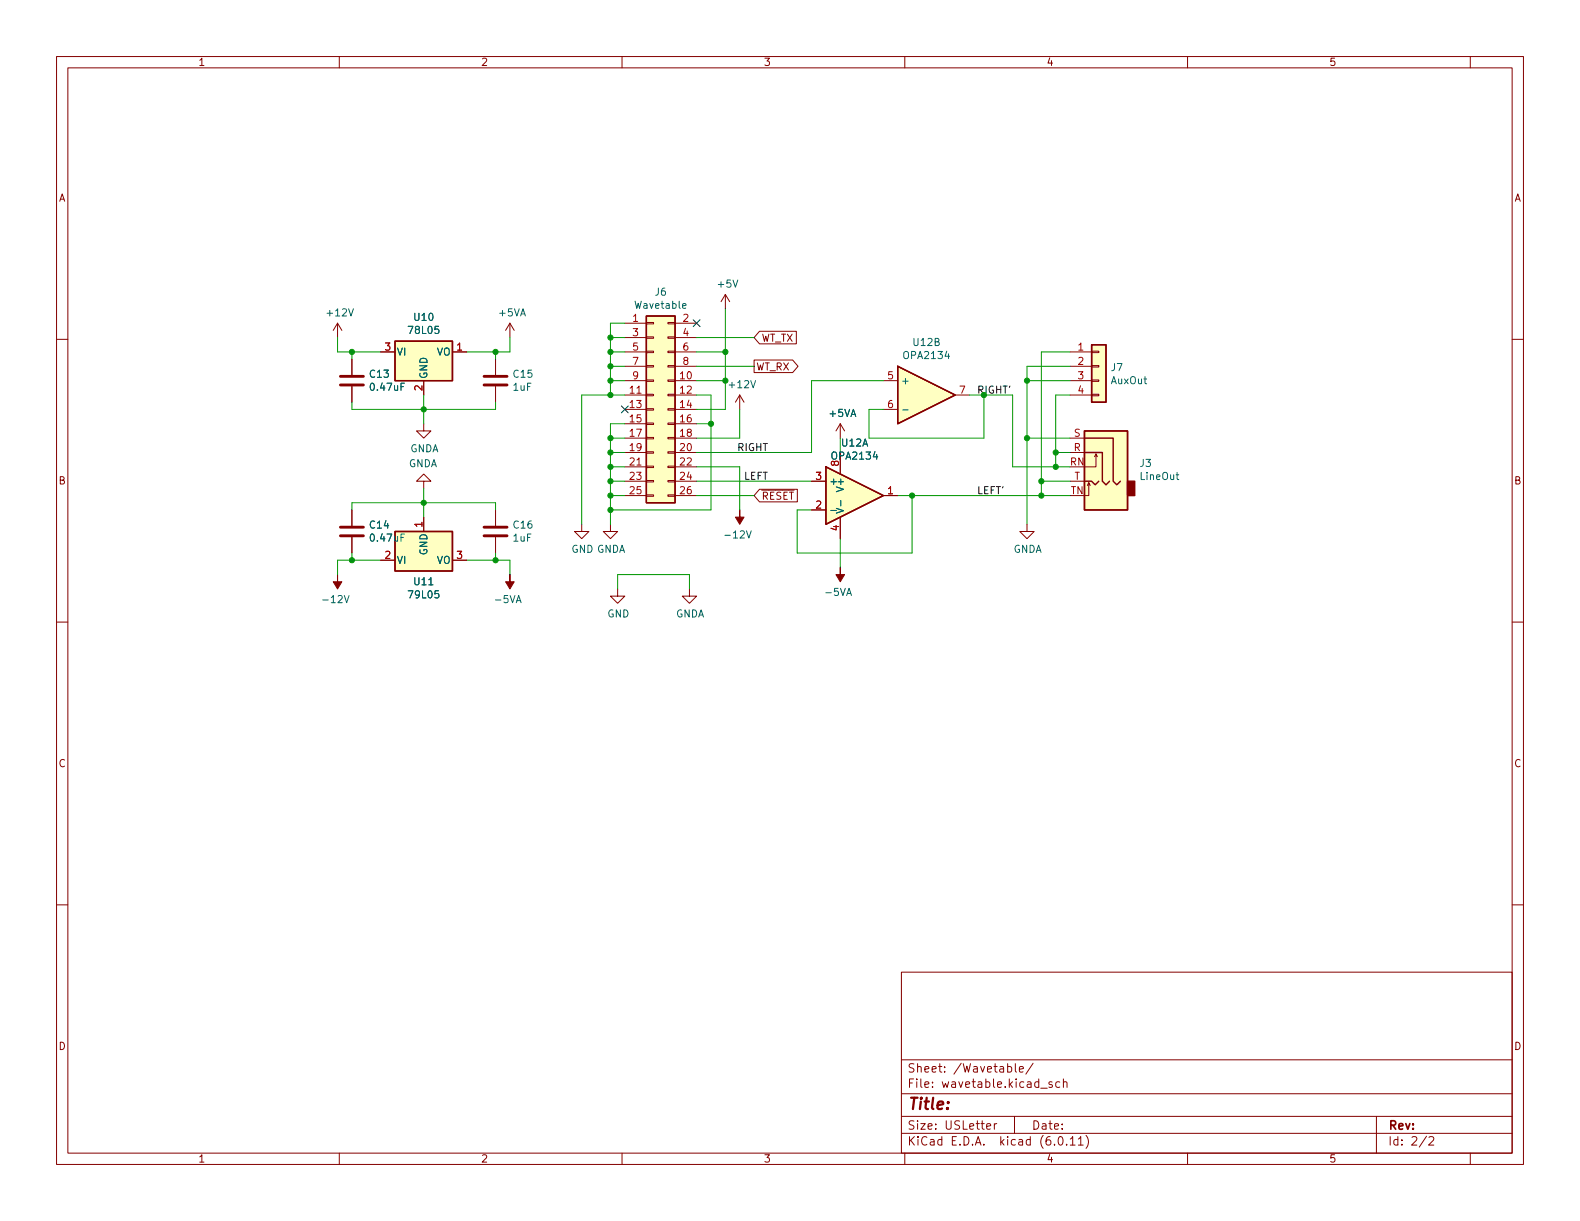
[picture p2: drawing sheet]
<svg xmlns="http://www.w3.org/2000/svg" width="279mm" height="216mm" viewBox="0 0 279 216" stroke-linecap="round" stroke-linejoin="round" font-family="sans-serif">
<g fill="none" stroke="#840000" stroke-width=".18">
<path d="M10 10h259.4v195.9h-259.4zM12 12h255.4v191.9h-255.4zM60 10v2M110 10v2M160 10v2M210 10v2M260 10v2M10 60h2M59.7 57.2l-.8 1.2M59.7 57.2v2.5M59.7 57.2l.8 1.2M90.2 57.2l-.8 1.2"/>
<path d="M90.2 57.2v2.5M90.2 57.2l.7 1.2M110.5 57.2h3.8M110.5 59.7h3.8M114.3 59.6h1.3v.2h-1.3zM114.3 57h1.3v.3h-1.3zM118.1 59.6h1.3v.2h-1.3zM118.1 57h1.3v.3h-1.3zM119.4 57.2h3.8M119.4 59.7h3.8M128.3 52.1l-.8 1.2M128.3 52.1v2.5"/>
<path d="M128.3 52.1l.7 1.2M134.3 58.6h6.5v2.2h-6.5l-1-1.1zM267.4 60h2M62.2 63.5v2.8M62.2 68.3v2.8M67.3 62.2h2.5M74.9 74.9v1.3h1.3l-1.3 1.3-1.2-1.3h1.2M74.9 67.3v2.6M80 62.2h2.5M87.6 63.5v2.8M87.6 68.3v2.8M110.5 62.2h3.8"/>
<path d="M110.5 64.8h3.8M110.5 67.3h3.8M110.5 69.9h3.8M110.5 72.4h3.8M110.5 74.9h3.8M110.5 77.5h3.8M114.3 79.9h1.3v.2h-1.3zM114.3 77.3h1.3v.3h-1.3zM114.3 74.8h1.3v.3h-1.3zM114.3 72.3h1.3v.2h-1.3zM114.3 69.7h1.3v.3h-1.3zM114.3 67.2h1.3v.2h-1.3z"/>
<path d="M114.3 64.6h1.3v.3h-1.3zM114.3 62.1h1.3v.3h-1.3zM118.1 79.9h1.3v.2h-1.3zM118.1 77.3h1.3v.3h-1.3zM118.1 74.8h1.3v.3h-1.3zM118.1 72.3h1.3v.2h-1.3zM118.1 69.7h1.3v.3h-1.3zM118.1 67.2h1.3v.2h-1.3zM118.1 64.6h1.3v.3h-1.3zM118.1 62.1h1.3v.3h-1.3zM119.4 62.2h3.8M119.4 64.8h3.8"/>
<path d="M119.4 67.3h3.8M119.4 69.9h3.8M119.4 72.4h3.8M119.4 74.9h3.8M119.4 77.5h3.8M130.8 69.9l-.8 1.2M130.8 69.9v2.5M130.8 69.9l.8 1.2M133.3 63.7h6.9l.9 1.1-.9 1.1h-6.9zM148.6 74.9l-.8 1.3M148.6 74.9v2.6M148.6 74.9l.8 1.3"/>
<path d="M156.2 67.3h2.5M156.2 72.4h2.5M168.9 69.9h2.5M189.2 62.2h3.8M189.2 64.8h3.8M189.2 67.3h3.8M189.2 69.9h3.8M189.2 77.5h2.6M193 69.7h1.3v.3h-1.3zM193 67.2h1.3v.2h-1.3zM193 64.6h1.3v.3h-1.3zM193 62.1h1.3v.3h-1.3z"/>
<path d="M62.2 90.2v2.8M62.2 95v2.8M67.3 99.1h2.5M74.9 85.1h1.3l-1.3-1.3-1.2 1.3h1.2v1.3M74.9 91.4v2.6M80 99.1h2.5M87.6 90.2v2.8M87.6 95v2.8M102.9 92.7v1.3h1.2l-1.2 1.3-1.3-1.3h1.3M107.9 92.7v1.3h1.3l-1.3 1.3-1.2-1.3h1.2M110.5 87.6h3.8M110.5 85.1h3.8"/>
<path d="M110.5 80h3.8M110.5 82.6h3.8M114.3 87.5h1.3v.3h-1.3zM114.3 85h1.3v.2h-1.3zM114.3 82.4h1.3v.3h-1.3zM118.1 87.5h1.3v.3h-1.3zM118.1 85h1.3v.2h-1.3zM118.1 82.4h1.3v.3h-1.3zM119.4 87.6h3.8M119.4 85.1h3.8M119.4 80h3.8M119.4 82.6h3.8"/>
<path d="M134.3 86.5h6.7v2.2h-6.7l-1-1.1zM134.7 86.7h5.7M143.5 90.2h2.5M143.5 85.1h2.5M148.6 80v3.8M148.6 91.4v3.9M156.2 87.6h2.5M181.6 92.7v1.3h1.3l-1.3 1.3-1.3-1.3h1.3M189.2 85.1h2.6M189.2 80h2.6M192.5 85.3l-.2 .6M192.8 85.9l-.3-.6v2.3h-.7"/>
<path d="M193.8 80.3l-.3 .5M194.1 80.8l-.3-.5v2.3h-2M10 110h2M109.2 104.1v1.3h1.3l-1.3 1.3-1.3-1.3h1.3M121.9 104.1v1.3h1.3l-1.3 1.3-1.3-1.3h1.3M267.4 110h2M10 160h2M267.4 160h2M159.4 171.9h108v32h-108zM159.4 197.4h108M159.4 193.4h108M159.4 187.4h108"/>
<path d="M164.9 192.1v.2M164.9 191.4v.1M167 189.4v.2M167 188.7v.1M176.3 198.7h-.3l-.2 .3M179.4 197.4v3M180.3 189.1l.7-.2-.1-.2-.4-.1-.2 .2v.7h.6M182.7 188l-1.3 1.9M187.4 191.4l-.4-.1-.3 .3v.4l.1 .2h.6M188 191.4l.3-.1 .3 .1 .1 .9M188 190.8v1.5M243.4 197.4v6.5"/>
<path d="M60 203.9v2M110 203.9v2M159.4 200.4h108M160 203.9v2M192 200.8a1.72 1.72 0 0 1 0 2.2M210 203.9v2M252.7 201.1l.6-.1 .2 .1v.3l-.9 1.1h.9M260 203.9v2"/>
</g>
<g fill="#ffffc2" stroke="#ffffc2" stroke-width=".18">
<path d="M146 82.6l10.2 5-10.2 5.1z"/>
<path d="M193 61h2.6v10.1h-2.6z"/>
<path d="M114.3 55.9h5.1v33h-5.1z"/>
<path d="M69.8 60.3h10.2v7h-10.2z"/>
<path d="M69.8 94h10.2v7h-10.2z"/>
<path d="M191.8 76.2h7.6v14h-7.6z"/>
<path d="M158.7 64.8l10.2 5.1-10.2 5z"/>
</g>
<path d="M114.3 55.9h5.1v33h-5.1zM69.8 60.3h10.2v7h-10.2zM158.7 64.8l10.2 5.1-10.2 5zM191.8 76.2h7.6v14h-7.6zM191.8 77.5h5v7.6l.7 .6 .6-.6M193 61h2.6v10.1h-2.6zM69.8 94h10.2v7h-10.2zM146 82.6l10.2 5-10.2 5.1zM191.8 85.1h1.2l.7 .6 .6-.6M191.8 80h3.1v5.1l.7 .6 .6-.6" fill="none" stroke="#840000" stroke-width=".25"/>
<g fill="none" stroke="#006464" stroke-width=".18">
<path d="M61.6 54.6l.5 1.3 .4-1.3M77.6 57.7h-.6l-.1 .6 .2-.1h.4l.1 .2v.4l-.2 .2-.5-.2M120.7 54.1l.6-.1v-.3h-.4l-.2 .2 .1 .6h.5M129.6 49.5l.4 1.3 .5-1.3M70.9 68.4h.4M71.5 67.8h-.6v1.2M132.8 67.3l.4 1.3 .4-1.3M154.7 79.9l-.3 .9h.8M159.6 72.5h1M167.4 62.1l-.3 .9h.8M167.7 62.6v.8M70.9 95h.4"/>
<path d="M71.5 94.4h-.6v1.3M132 93.9l.4 1.2 .4-1.2M146.9 90.3h1M148.7 88.5v1M155 80.3v.9M208 84h.5M208.2 83.5v1.1l.3 .2M60.9 105.3l.4 1.3 .4-1.3M75.8 103.4h.8M77.6 104.5h-.6l-.1 .6 .2-.2 .4 .1 .1 .2v.4l-.2 .1-.5-.1M91.3 106.6l.4-1.3 .4 1.3M91.4 106.2h.6"/>
<path d="M149.7 105.3l.4-1.3 .5 1.3M149.8 104.9h.6"/>
</g>
<g fill="#840000" stroke="#840000" stroke-width=".18">
<path d="M59.7 101.6v1.3h.8l-.8 1.2-.8-1.2h.8z"/>
<path d="M130.8 90.2v1.2h.8l-.8 1.3-.8-1.3h.8z"/>
<path d="M148.6 100.3v1.3h.8l-.8 1.3-.8-1.3h.8z"/>
<path d="M90.2 101.6v1.3h.7l-.7 1.2-.8-1.2h.8z"/>
</g>
<path d="M112.6 69.5h.8M112.6 82.2h.8" fill="none" stroke="#a90000" stroke-width=".18"/>
<path d="M60.2 68.1h4.1M60.2 66.5h4.1M85.6 68.1h4.1M85.6 66.5h4.1M60.2 94.7h4.1M60.2 93.2h4.1M85.6 94.7h4.1M85.6 93.2h4.1" fill="none" stroke="#840000" stroke-width=".51"/>
<path d="M199.4 85.1h1.3v2.5h-1.3z" fill="#840000" stroke="#840000" stroke-width=".25"/>
<g fill="none" stroke="#009600" stroke-width=".18">
<path d="M59.7 59.7v2.5h7.6M90.2 59.7v2.5h-7.7M107.9 59.7h2.6M110.5 57.2h-2.6v12.7M123.2 59.7h10.1M128.3 54.6v17.8h-5.1M62.2 71.1v1.3h25.4v-1.3M62.2 62.2v1.3M74.9 69.9v5M87.6 62.2v1.3M107.9 67.3h2.6M107.9 64.8h2.6"/>
<path d="M107.9 77.5h2.6M107.9 62.2h2.6M110.5 74.9h-2.6v17.8M110.5 69.9h-7.6v22.8M123.2 67.3h5.1M123.2 64.8h10.1M123.2 69.9h2.5v20.3h-17.8M123.2 62.2h5.1M123.2 74.9h2.5M130.8 72.4v5.1h-7.6M148.6 77.5v2.5M156.2 67.3h-12.7v12.7h-20.3"/>
<path d="M171.4 69.9h7.7v12.7h10.1M174 69.9v7.6h-20.3v-5.1h2.5M181.6 67.3h7.6M181.6 77.5h7.6M189.2 64.8h-7.6v27.9M189.2 62.2h-5.1v25.4M189.2 69.9h-2.5v12.7M62.2 90.2v-1.3h25.4v1.3M62.2 97.8v1.3M67.3 99.1h-7.6v2.5M74.9 86.4v5M82.5 99.1h7.7v2.5"/>
<path d="M87.6 97.8v1.3M107.9 82.6h2.6M107.9 85.1h2.6M107.9 87.6h2.6M107.9 80h2.6M123.2 82.6h7.6v7.6M123.2 85.1h20.3M123.2 87.6h10.1M148.6 95.3v5M158.7 87.6h30.5M161.3 87.6v10.2h-20.3v-7.6h2.5M184.1 85.1h5.1"/>
<path d="M186.7 80h2.5M109.2 104.1v-2.5h12.7v2.5"/>
</g>
<path d="M122.6 56.5l1.2 1.3M123.8 56.5l-1.2 1.3M109.9 71.8l1.2 1.2M111.1 71.8l-1.2 1.2" fill="none" stroke="#000084" stroke-width=".18"/>
<g fill="#009600" stroke="#009600" stroke-width=".18">
<circle cx="107.9" cy="59.7" r=".46"/>
<circle cx="107.9" cy="62.2" r=".46"/>
<circle cx="107.9" cy="64.8" r=".46"/>
<circle cx="125.7" cy="74.9" r=".46"/>
<circle cx="107.9" cy="87.6" r=".46"/>
<circle cx="107.9" cy="67.3" r=".46"/>
<circle cx="107.9" cy="69.9" r=".46"/>
<circle cx="128.3" cy="62.2" r=".46"/>
<circle cx="128.3" cy="67.3" r=".46"/>
<circle cx="161.3" cy="87.6" r=".46"/>
<circle cx="62.2" cy="99.1" r=".46"/>
<circle cx="74.9" cy="88.9" r=".46"/>
<circle cx="74.9" cy="72.4" r=".46"/>
<circle cx="62.2" cy="62.2" r=".46"/>
<circle cx="87.6" cy="62.2" r=".46"/>
<circle cx="174" cy="69.9" r=".46"/>
<circle cx="181.6" cy="67.3" r=".46"/>
<circle cx="184.1" cy="87.6" r=".46"/>
<circle cx="184.1" cy="85.1" r=".46"/>
<circle cx="186.7" cy="80" r=".46"/>
<circle cx="181.6" cy="77.5" r=".46"/>
<circle cx="186.7" cy="82.6" r=".46"/>
<circle cx="107.9" cy="77.5" r=".46"/>
<circle cx="107.9" cy="82.6" r=".46"/>
<circle cx="107.9" cy="80" r=".46"/>
<circle cx="107.9" cy="85.1" r=".46"/>
<circle cx="87.6" cy="99.1" r=".46"/>
<circle cx="107.9" cy="90.2" r=".46"/>
</g>
<text font-size="2.8" fill="#840000" x="160.4" y="196.8">Title:</text>
<g font-size="2.1" fill="#840000">
<text x="160.4" y="190.1">Sheet:</text>
<text x="168.6" y="190.1">/Wavetable/</text>
<text x="160.4" y="192.8">File:</text>
<text x="166.8" y="192.8">wavetable.kicad_sch</text>
<text x="160.4" y="203">KiCad</text>
<text x="160.4" y="200.2">Size:</text>
<text x="167.1" y="200.2">USLetter</text>
<text x="168.1" y="203">E.D.A.</text>
<text x="177" y="203">kicad</text>
<text x="182.4" y="200.2">Date:</text>
<text x="184.2" y="203">(6.0.11)</text>
<text x="245.4" y="200.2">Rev:</text>
<text x="245.4" y="203">Id:</text>
<text x="249.5" y="203">2/2</text>
</g>
<g font-size="1.8" fill="#840000">
<text x="35" y="12">1</text>
<text x="85" y="12">2</text>
<text x="135" y="12">3</text>
<text x="185" y="12">4</text>
<text x="235" y="12">5</text>
<text x="10.4" y="36">A</text>
<text x="267.8" y="36">A</text>
<text x="133.7" y="65.9">WT_RX</text>
<text x="134.6" y="60.8">WT_TX</text>
<text x="10.3" y="86">B</text>
<text x="134.6" y="88.7">~{RESET}</text>
<text x="267.7" y="86">B</text>
<text x="10.3" y="136">C</text>
<text x="267.7" y="136">C</text>
<text x="10.3" y="186">D</text>
<text x="267.7" y="186">D</text>
<text x="35" y="205.9">1</text>
<text x="85" y="205.9">2</text>
<text x="135" y="205.9">3</text>
<text x="185" y="205.9">4</text>
<text x="235" y="205.9">5</text>
</g>
<g font-size="1.8" fill="#006464">
<text x="115.7" y="52.7">J6</text>
<text x="126.6" y="51.2">+5V</text>
<text x="57.5" y="56.3">+12V</text>
<text x="71.9" y="59.4">78L05</text>
<text x="73" y="57.1">U10</text>
<text x="88" y="56.3">+5VA</text>
<text x="112" y="55">Wavetable</text>
<text x="70.1" y="63.3">VI</text>
<text x="77.2" y="63.3">VO</text>
<text x="159.5" y="63.9">OPA2134</text>
<text x="161.2" y="61.6">U12B</text>
<text x="196.3" y="66">J7</text>
<text x="65.2" y="67.2">C13</text>
<text x="65.2" y="69.5">0.47uF</text>
<text x="76" y="67.1" transform="rotate(-90 76 67.1)">GND</text>
<text x="90.6" y="67.2">C15</text>
<text x="90.6" y="69.5">1uF</text>
<text x="128.6" y="69">+12V</text>
<text x="159.3" y="68.3">+</text>
<text x="196.3" y="68.3">AuxOut</text>
<text x="146.4" y="74.1">+5VA</text>
<text x="72.2" y="83">GNDA</text>
<text x="72.5" y="80.3">GNDA</text>
<text x="146.8" y="81.6">OPA2134</text>
<text x="148.6" y="79.3">U12A</text>
<text x="201.4" y="82.9">J3</text>
<text x="146.6" y="86.1">+</text>
<text x="149.6" y="87.1" transform="rotate(-90 149.6 87.1)">V+</text>
<text x="201.4" y="85.2">LineOut</text>
<text x="65.2" y="93.8">C14</text>
<text x="90.6" y="93.8">C16</text>
<text x="127.8" y="95.6">-12V</text>
<text x="149.6" y="90.9" transform="rotate(-90 149.6 90.9)">V-</text>
<text x="65.2" y="96.1">0.47uF</text>
<text x="70.1" y="100.1">VI</text>
<text x="76" y="98.3" transform="rotate(-90 76 98.3)">GND</text>
<text x="77.2" y="100.1">VO</text>
<text x="90.6" y="96.1">1uF</text>
<text x="101" y="98.1">GND GNDA</text>
<text x="179.2" y="98.1">GNDA</text>
<text x="56.7" y="107">-12V</text>
<text x="71.9" y="106.2">79L05</text>
<text x="73" y="103.9">U11</text>
<text x="87.2" y="107">-5VA</text>
<text x="145.7" y="105.7">-5VA</text>
<text x="107.3" y="109.6">GND</text>
<text x="119.5" y="109.6">GNDA</text>
</g>
<g font-size="1.8" fill="#a90000">
<text x="111.7" y="56.9">1</text>
<text x="111.7" y="59.4">3</text>
<text x="120.6" y="56.9">2</text>
<text x="120.6" y="59.4">4</text>
<text x="67.9" y="62">3</text>
<text x="80.6" y="62">1</text>
<text x="111.7" y="62">5</text>
<text x="111.7" y="64.5">7</text>
<text x="120.6" y="62">6</text>
<text x="120.6" y="64.5">8</text>
<text x="190.5" y="62">1</text>
<text x="190.5" y="64.5">2</text>
<text x="74.7" y="69.3" transform="rotate(-90 74.7 69.3)">2</text>
<text x="111.1" y="69.6">11</text>
<text x="111.7" y="67.1">9</text>
<text x="120" y="67.1">10</text>
<text x="120" y="69.6">12</text>
<text x="156.8" y="67.1">5</text>
<text x="169.5" y="69.6">7</text>
<text x="190.5" y="67.1">3</text>
<text x="190.5" y="69.6">4</text>
<text x="111.1" y="72.1">13</text>
<text x="111.1" y="74.7">15</text>
<text x="111.1" y="77.2">17</text>
<text x="120" y="72.1">14</text>
<text x="120" y="74.7">16</text>
<text x="120" y="77.2">18</text>
<text x="156.8" y="72.1">6</text>
<text x="189.8" y="77.2">S</text>
<text x="111.1" y="79.8">19</text>
<text x="111.1" y="82.3">21</text>
<text x="120" y="79.8">20</text>
<text x="120" y="82.3">22</text>
<text x="148.3" y="82.6" transform="rotate(-90 148.3 82.6)">8</text>
<text x="189.1" y="82.3">RN</text>
<text x="189.8" y="79.8">R</text>
<text x="111.1" y="84.8">23</text>
<text x="111.1" y="87.4">25</text>
<text x="120" y="84.8">24</text>
<text x="120" y="87.4">26</text>
<text x="144.1" y="89.9">2</text>
<text x="144.1" y="84.8">3</text>
<text x="156.8" y="87.4">1</text>
<text x="189.3" y="87.4">TN</text>
<text x="189.9" y="84.8">T</text>
<text x="74.7" y="93.4" transform="rotate(-90 74.7 93.4)">1</text>
<text x="148.3" y="94" transform="rotate(-90 148.3 94)">4</text>
<text x="67.9" y="98.8">2</text>
<text x="80.6" y="98.8">3</text>
</g>
<g font-size="1.8" fill="#0f0f0f">
<text x="172.7" y="69.6">RIGHT'</text>
<text x="130.3" y="79.7">RIGHT</text>
<text x="131.5" y="84.8">LEFT</text>
<text x="172.7" y="87.4">LEFT'</text>
</g>
</svg>
